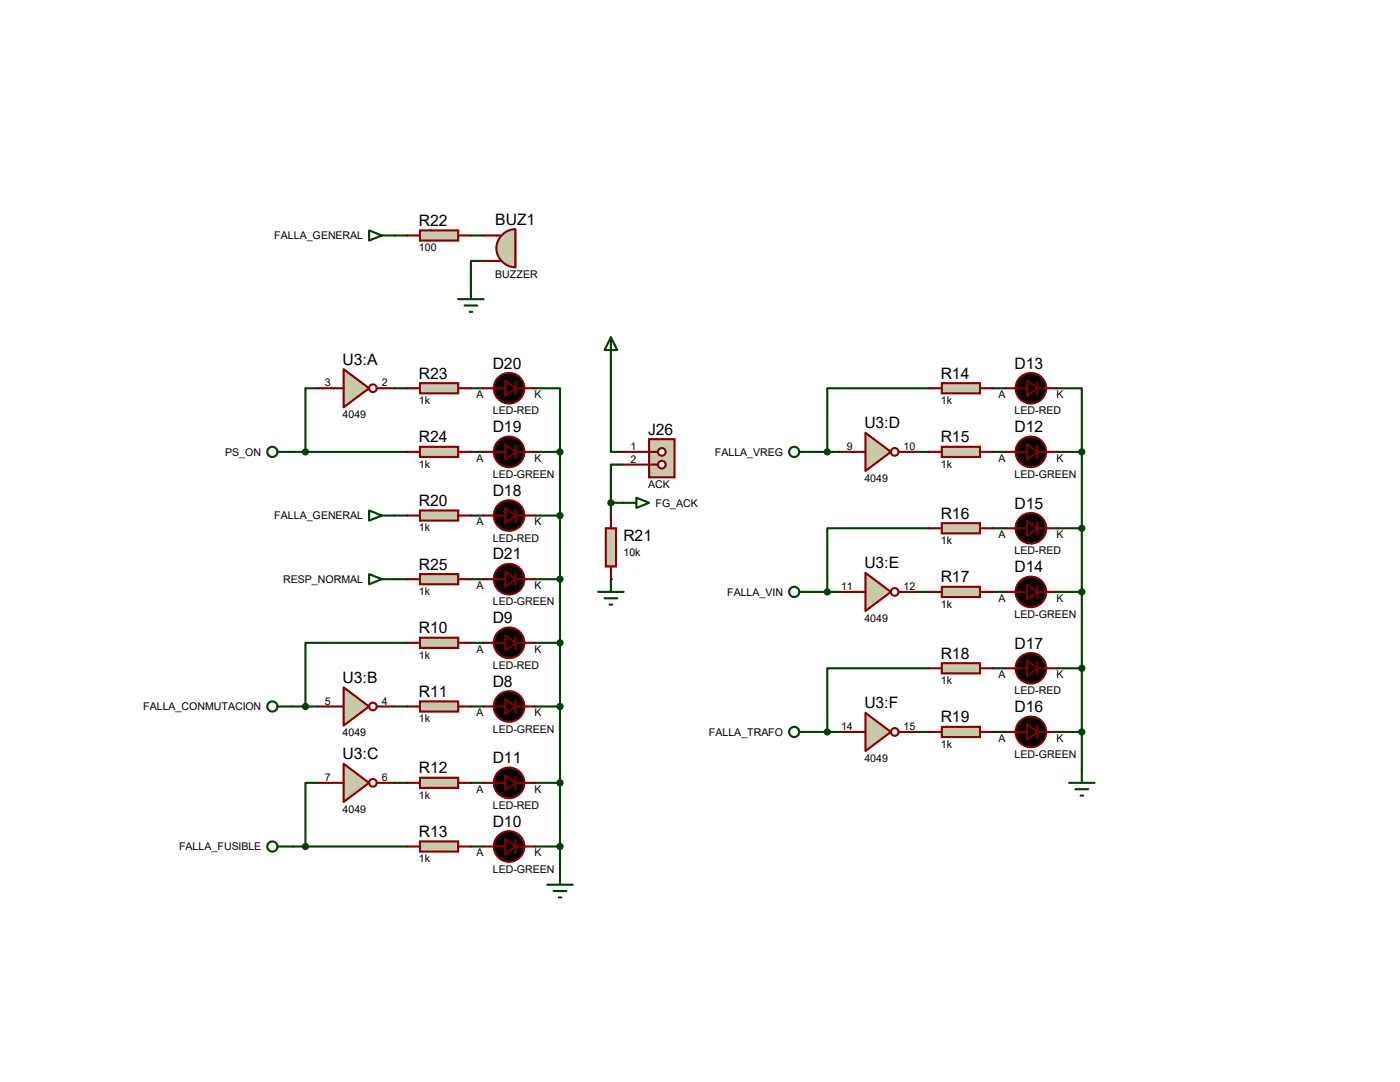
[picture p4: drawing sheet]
<svg xmlns="http://www.w3.org/2000/svg" width="279mm" height="216mm" viewBox="0 0 279 216" stroke-linecap="round" stroke-linejoin="round" font-family="sans-serif">
<g fill="none" stroke="#004000" stroke-width=".42">
<path d="M96.5 52.1h-2.5v5M63.5 77.5h-2.5v12.7M78.7 77.5h2.6M94 77.5h2.5M185.4 77.5h-20.3v12.7M198.1 77.5h2.6M210.8 77.5h5.1v12.7M58.4 90.2h22.9M94 90.2h2.5M162.6 90.2h5M182.9 90.2h2.5M198.1 90.2h2.6"/>
<path d="M210.8 90.2h5.1M215.9 90.2v63.5M162.6 118.1h5M182.9 118.1h2.5M185.4 105.4h-20.3v12.7M198.1 105.4h2.6M198.1 118.1h2.6M210.8 105.4h5.1M210.8 118.1h5.1M81.3 128.3h-20.3v12.7M94 128.3h2.5M185.4 133.3h-20.3v12.7"/>
<path d="M198.1 133.3h2.6M210.8 133.3h5.1M58.4 141h5.1M63.5 156.2h-2.5v12.7M78.7 141h2.6M78.7 156.2h2.6M94 141h2.5M94 156.2h2.5M106.7 141h5.1v15.2h-5.1M162.6 146h5M182.9 146h2.5M198.1 146h2.6"/>
<path d="M210.8 146h5.1M58.4 168.9h22.9M94 168.9h2.5"/>
</g>
<circle cx="121.9" cy="115.6" r=".21" fill="#004000"/>
<g fill="none" stroke="#004000" stroke-width=".42">
<path d="M78.7 47h2.6M94 47h2.5M106.7 77.5h5.1v12.7M121.9 72.4v17.8h2.6M106.7 90.2h5.1M111.8 90.2v50.8M124.5 92.7h-2.6v7.6M78.7 102.9h2.6M78.7 115.6h2.6M94 102.9h2.5M94 115.6h2.5M106.7 102.9h5.1"/>
<path d="M106.7 115.6h5.1M121.9 100.3h2.6M121.9 100.3v2.6M106.7 128.3h5.1M111.8 156.2v17.8M106.7 168.9h5.1"/>
</g>
<circle cx="101.6" cy="141" r="3" fill="#000" stroke="#800000" stroke-width=".42"/>
<path d="M102.9 139.7v2.5" fill="none" stroke="#800000" stroke-width=".38"/>
<path d="M96.5 141h4.3M102.9 141h3.8" fill="none" stroke="#800000" stroke-width=".42"/>
<path d="M100.8 139.4l2.1 1.6-2.1 1.5z" fill="#000" stroke="#800000" stroke-width=".38"/>
<path d="M83.8 127.3h7.6v2h-7.6z" fill="#c8c8aa" stroke="#800000" stroke-width=".42"/>
<path d="M81.3 128.3h2.5M91.4 128.3h2.6M96.5 128.3h4.3M102.9 128.3h3.8" fill="none" stroke="#800000" stroke-width=".42"/>
<circle cx="101.6" cy="128.3" r="3" fill="#000" stroke="#800000" stroke-width=".42"/>
<path d="M102.9 127v2.5" fill="none" stroke="#800000" stroke-width=".38"/>
<path d="M100.8 126.7l2.1 1.6-2.1 1.5z" fill="#000" stroke="#800000" stroke-width=".38"/>
<path d="M83.8 140h7.6v2h-7.6z" fill="#c8c8aa" stroke="#800000" stroke-width=".42"/>
<path d="M81.3 141h2.5M91.4 141h2.6" fill="none" stroke="#800000" stroke-width=".42"/>
<path d="M68.6 137.2l5.1 3.8-5.1 3.8z" fill="#c8c8aa" stroke="#800000" stroke-width=".42"/>
<g fill="none" stroke="#800000" stroke-width=".42">
<path d="M63.5 141h5.1M75.2 141h3.5M96.5 168.9h4.3M102.9 168.9h3.8"/>
<circle cx="74.4" cy="141" r=".76"/>
</g>
<circle cx="101.6" cy="168.9" r="3" fill="#000" stroke="#800000" stroke-width=".42"/>
<path d="M102.9 167.6v2.6" fill="none" stroke="#800000" stroke-width=".38"/>
<path d="M100.8 167.4l2.1 1.5-2.1 1.5z" fill="#000" stroke="#800000" stroke-width=".38"/>
<path d="M83.8 155.2h7.6v2h-7.6z" fill="#c8c8aa" stroke="#800000" stroke-width=".42"/>
<path d="M81.3 156.2h2.5M91.4 156.2h2.6M96.5 156.2h4.3M102.9 156.2h3.8" fill="none" stroke="#800000" stroke-width=".42"/>
<circle cx="101.6" cy="156.2" r="3" fill="#000" stroke="#800000" stroke-width=".42"/>
<path d="M102.9 154.9v2.6" fill="none" stroke="#800000" stroke-width=".38"/>
<path d="M100.8 154.7l2.1 1.5-2.1 1.5z" fill="#000" stroke="#800000" stroke-width=".38"/>
<path d="M83.8 167.9h7.6v2h-7.6z" fill="#c8c8aa" stroke="#800000" stroke-width=".42"/>
<path d="M81.3 168.9h2.5M91.4 168.9h2.6" fill="none" stroke="#800000" stroke-width=".42"/>
<path d="M68.6 152.4l5.1 3.8-5.1 3.8z" fill="#c8c8aa" stroke="#800000" stroke-width=".42"/>
<g fill="none" stroke="#800000" stroke-width=".42">
<path d="M200.7 90.2h4.3M207 90.2h3.8M63.5 156.2h5.1M75.2 156.2h3.5"/>
<circle cx="74.4" cy="156.2" r=".76"/>
</g>
<g fill="#004000" stroke="#004000" stroke-width=".42">
<circle cx="111.8" cy="141" r=".51"/>
<circle cx="111.8" cy="156.2" r=".51"/>
</g>
<circle cx="205.7" cy="90.2" r="3" fill="#000" stroke="#800000" stroke-width=".42"/>
<path d="M207 88.9v2.5" fill="none" stroke="#800000" stroke-width=".38"/>
<path d="M205 88.6l2 1.6-2 1.5z" fill="#000" stroke="#800000" stroke-width=".38"/>
<path d="M188 76.5h7.6v2h-7.6z" fill="#c8c8aa" stroke="#800000" stroke-width=".42"/>
<path d="M185.4 77.5h2.6M195.6 77.5h2.5M200.7 77.5h4.3M207 77.5h3.8" fill="none" stroke="#800000" stroke-width=".42"/>
<circle cx="205.7" cy="77.5" r="3" fill="#000" stroke="#800000" stroke-width=".42"/>
<path d="M207 76.2v2.5" fill="none" stroke="#800000" stroke-width=".38"/>
<path d="M205 75.9l2 1.6-2 1.5z" fill="#000" stroke="#800000" stroke-width=".38"/>
<path d="M188 89.2h7.6v2h-7.6z" fill="#c8c8aa" stroke="#800000" stroke-width=".42"/>
<path d="M185.4 90.2h2.6M195.6 90.2h2.5" fill="none" stroke="#800000" stroke-width=".42"/>
<path d="M172.7 86.4l5.1 3.8-5.1 3.8z" fill="#c8c8aa" stroke="#800000" stroke-width=".42"/>
<g fill="none" stroke="#800000" stroke-width=".42">
<path d="M167.6 90.2h5.1M179.3 90.2h3.6M200.7 118.1h4.3M207 118.1h3.8"/>
<circle cx="178.6" cy="90.2" r=".76"/>
</g>
<circle cx="205.7" cy="118.1" r="3" fill="#000" stroke="#800000" stroke-width=".42"/>
<path d="M207 116.8v2.6" fill="none" stroke="#800000" stroke-width=".38"/>
<path d="M205 116.6l2 1.5-2 1.5z" fill="#000" stroke="#800000" stroke-width=".38"/>
<path d="M188 104.4h7.6v2h-7.6z" fill="#c8c8aa" stroke="#800000" stroke-width=".42"/>
<path d="M185.4 105.4h2.6M195.6 105.4h2.5M200.7 105.4h4.3M207 105.4h3.8" fill="none" stroke="#800000" stroke-width=".42"/>
<circle cx="205.7" cy="105.4" r="3" fill="#000" stroke="#800000" stroke-width=".42"/>
<path d="M207 104.1v2.6" fill="none" stroke="#800000" stroke-width=".38"/>
<path d="M205 103.9l2 1.5-2 1.5z" fill="#000" stroke="#800000" stroke-width=".38"/>
<path d="M188 117.1h7.6v2h-7.6z" fill="#c8c8aa" stroke="#800000" stroke-width=".42"/>
<path d="M185.4 118.1h2.6M195.6 118.1h2.5" fill="none" stroke="#800000" stroke-width=".42"/>
<path d="M172.7 114.3l5.1 3.8-5.1 3.8z" fill="#c8c8aa" stroke="#800000" stroke-width=".42"/>
<g fill="none" stroke="#800000" stroke-width=".42">
<path d="M167.6 118.1h5.1M179.3 118.1h3.6M200.7 146h4.3M207 146h3.8"/>
<circle cx="178.6" cy="118.1" r=".76"/>
</g>
<circle cx="205.7" cy="146" r="3" fill="#000" stroke="#800000" stroke-width=".42"/>
<path d="M207 144.8v2.5" fill="none" stroke="#800000" stroke-width=".38"/>
<path d="M205 144.5l2 1.5-2 1.6z" fill="#000" stroke="#800000" stroke-width=".38"/>
<path d="M188 132.3h7.6v2.1h-7.6z" fill="#c8c8aa" stroke="#800000" stroke-width=".42"/>
<path d="M185.4 133.3h2.6M195.6 133.3h2.5M200.7 133.3h4.3M207 133.3h3.8" fill="none" stroke="#800000" stroke-width=".42"/>
<circle cx="205.7" cy="133.3" r="3" fill="#000" stroke="#800000" stroke-width=".42"/>
<path d="M207 132.1v2.5" fill="none" stroke="#800000" stroke-width=".38"/>
<path d="M205 131.8l2 1.5-2 1.6z" fill="#000" stroke="#800000" stroke-width=".38"/>
<path d="M188 145h7.6v2.1h-7.6z" fill="#c8c8aa" stroke="#800000" stroke-width=".42"/>
<path d="M185.4 146h2.6M195.6 146h2.5" fill="none" stroke="#800000" stroke-width=".42"/>
<path d="M172.7 142.2l5.1 3.8-5.1 3.9z" fill="#c8c8aa" stroke="#800000" stroke-width=".42"/>
<g fill="none" stroke="#800000" stroke-width=".42">
<path d="M167.6 146h5.1M179.3 146h3.6"/>
<circle cx="178.6" cy="146" r=".76"/>
</g>
<g fill="#004000" stroke="#004000" stroke-width=".42">
<circle cx="215.9" cy="133.3" r=".51"/>
<circle cx="215.9" cy="118.1" r=".51"/>
<circle cx="215.9" cy="105.4" r=".51"/>
<circle cx="215.9" cy="90.2" r=".51"/>
<circle cx="215.9" cy="146.1" r=".51"/>
<circle cx="165.1" cy="146" r=".51"/>
<circle cx="165.1" cy="118.1" r=".51"/>
<circle cx="165.1" cy="90.2" r=".51"/>
<circle cx="61" cy="141" r=".51"/>
<circle cx="61" cy="168.9" r=".51"/>
</g>
<g fill="none" stroke="#004000" stroke-width=".42">
<path d="M159.5 90.2h3.1M159.5 118.1h3.1M55.4 141h3M159.5 146h3.1M213.4 156.2h5M214.6 157.5h2.6M215.6 158.7h.6M215.9 153.7v2.5M55.4 168.9h3"/>
<circle cx="158.5" cy="90.2" r="1.02"/>
<circle cx="158.5" cy="118.1" r="1.02"/>
<circle cx="54.4" cy="141" r="1.02"/>
<circle cx="158.5" cy="146" r="1.02"/>
<circle cx="54.4" cy="168.9" r="1.02"/>
</g>
<path d="M100.2 46.9a3.8 3.8 0 0 1 2.7-1.2v7.6a3.8 3.8 0 0 1-3.5-2.3 3.8 3.8 0 0 1 .8-4.1z" fill="#c8c8aa" stroke="#800000" stroke-width=".42"/>
<path d="M96.5 52.1h3.6M96.5 47h3.6M96.5 90.2h4.3M102.9 90.2h3.8" fill="none" stroke="#800000" stroke-width=".42"/>
<path d="M73.7 46l2.5 1-2.5 1zM76.2 47h2.5M91.4 59.7h5.1M94 57.1v2.6M92.7 61h2.5M93.7 62.2h.5M127 99.3l2.5 1-2.5 1zM124.5 100.3h2.5" fill="none" stroke="#004000" stroke-width=".42"/>
<circle cx="101.6" cy="90.2" r="3" fill="#000" stroke="#800000" stroke-width=".42"/>
<path d="M102.9 88.9v2.5" fill="none" stroke="#800000" stroke-width=".38"/>
<path d="M100.8 88.6l2.1 1.6-2.1 1.5z" fill="#000" stroke="#800000" stroke-width=".38"/>
<path d="M83.8 76.5h7.6v2h-7.6z" fill="#c8c8aa" stroke="#800000" stroke-width=".42"/>
<path d="M81.3 77.5h2.5M91.4 77.5h2.6M96.5 77.5h4.3M102.9 77.5h3.8" fill="none" stroke="#800000" stroke-width=".42"/>
<circle cx="101.6" cy="77.5" r="3" fill="#000" stroke="#800000" stroke-width=".42"/>
<path d="M102.9 76.2v2.5" fill="none" stroke="#800000" stroke-width=".38"/>
<path d="M100.8 75.9l2.1 1.6-2.1 1.5z" fill="#000" stroke="#800000" stroke-width=".38"/>
<path d="M83.8 89.2h7.6v2h-7.6z" fill="#c8c8aa" stroke="#800000" stroke-width=".42"/>
<path d="M81.3 90.2h2.5M91.4 90.2h2.6" fill="none" stroke="#800000" stroke-width=".42"/>
<path d="M68.6 73.7l5.1 3.8-5.1 3.8z" fill="#c8c8aa" stroke="#800000" stroke-width=".42"/>
<g fill="none" stroke="#800000" stroke-width=".42">
<path d="M63.5 77.5h5.1M75.2 77.5h3.5"/>
<circle cx="74.4" cy="77.5" r=".76"/>
</g>
<g fill="none" stroke="#004000" stroke-width=".42">
<path d="M55.4 90.2h3M119.4 118.1h5.1M120.6 119.4h2.6M121.9 115.6v2.5M121.7 120.6h.5"/>
<circle cx="54.4" cy="90.2" r="1.02"/>
</g>
<circle cx="61" cy="90.2" r=".51" fill="#004000" stroke="#004000" stroke-width=".42"/>
<path d="M120.9 105.4h2v7.6h-2z" fill="#c8c8aa" stroke="#800000" stroke-width=".42"/>
<path d="M121.9 102.9v2.5M121.9 113v2.6" fill="none" stroke="#800000" stroke-width=".42"/>
<path d="M121.9 67.3l1.3 2.5h-2.6zM121.9 67.3v5.1" fill="none" stroke="#004000" stroke-width=".42"/>
<path d="M83.8 46h7.6v2h-7.6z" fill="#c8c8aa" stroke="#800000" stroke-width=".42"/>
<path d="M81.3 47h2.5M91.4 47h2.6" fill="none" stroke="#800000" stroke-width=".42"/>
<path d="M83.8 101.9h7.6v2h-7.6z" fill="#c8c8aa" stroke="#800000" stroke-width=".42"/>
<path d="M81.3 102.9h2.5M91.4 102.9h2.6M96.5 102.9h4.3M96.5 115.6h4.3M102.9 102.9h3.8M102.9 115.6h3.8" fill="none" stroke="#800000" stroke-width=".42"/>
<path d="M73.7 101.9l2.5 1-2.5 1zM76.2 102.9h2.5" fill="none" stroke="#004000" stroke-width=".42"/>
<g fill="#000" stroke="#800000" stroke-width=".42">
<circle cx="101.6" cy="115.6" r="3"/>
<circle cx="101.6" cy="102.9" r="3"/>
</g>
<path d="M102.9 101.6v2.5M102.9 114.3v2.5" fill="none" stroke="#800000" stroke-width=".38"/>
<path d="M100.8 101.3l2.1 1.6-2.1 1.5zM100.8 114l2.1 1.6-2.1 1.5z" fill="#000" stroke="#800000" stroke-width=".38"/>
<g fill="#004000" stroke="#004000" stroke-width=".42">
<circle cx="111.8" cy="90.2" r=".51"/>
<circle cx="111.8" cy="102.9" r=".51"/>
<circle cx="111.8" cy="128.3" r=".51"/>
</g>
<path d="M83.8 114.6h7.6v2h-7.6z" fill="#c8c8aa" stroke="#800000" stroke-width=".42"/>
<path d="M81.3 115.6h2.5M91.4 115.6h2.6" fill="none" stroke="#800000" stroke-width=".42"/>
<g fill="#004000" stroke="#004000" stroke-width=".42">
<circle cx="111.8" cy="115.6" r=".51"/>
<circle cx="111.8" cy="168.9" r=".51"/>
</g>
<path d="M73.7 114.6l2.5 1-2.5 1zM76.2 115.6h2.5M109.2 176.5h5.1M110.5 177.8h2.5M111.5 179.1h.5M111.8 174v2.5" fill="none" stroke="#004000" stroke-width=".42"/>
<path d="M129.5 87.6h5.1v7.6h-5.1z" fill="#c8c8aa" stroke="#800000" stroke-width=".42"/>
<path d="M129.5 90.2h1.8" fill="none" stroke="#800000" stroke-width=".42"/>
<circle cx="132.1" cy="90.2" r=".76" fill="#fff" stroke="#800000" stroke-width=".42"/>
<path d="M129.5 92.7h1.8" fill="none" stroke="#800000" stroke-width=".42"/>
<circle cx="132.1" cy="92.7" r=".76" fill="#fff" stroke="#800000" stroke-width=".42"/>
<path d="M124.5 90.2h5M124.5 92.7h5" fill="none" stroke="#800000" stroke-width=".42"/>
<circle cx="121.9" cy="100.3" r=".51" fill="#004000" stroke="#004000" stroke-width=".42"/>
<g font-size="3.1">
<text x="83.6" y="45.1">R22</text>
<text x="98.8" y="44.8">BUZ1</text>
<text x="68.4" y="72.8">U3:A</text>
<text x="83.6" y="75.6">R23</text>
<text x="98.3" y="73.5">D20</text>
<text x="187.7" y="75.6">R14</text>
<text x="202.5" y="73.5">D13</text>
<text x="83.6" y="88.3">R24</text>
<text x="98.3" y="86.2">D19</text>
<text x="129.3" y="86.7">J26</text>
<text x="172.5" y="85.5">U3:D</text>
<text x="187.7" y="88.3">R15</text>
<text x="202.5" y="86.2">D12</text>
<text x="83.6" y="101">R20</text>
<text x="98.3" y="98.9">D18</text>
<text x="202.5" y="101.5">D15</text>
<text x="187.7" y="103.5">R16</text>
<text x="83.6" y="113.7">R25</text>
<text x="98.3" y="111.6">D21</text>
<text x="124.4" y="108">R21</text>
<text x="172.5" y="113.4">U3:E</text>
<text x="187.7" y="116.2">R17</text>
<text x="202.5" y="114.2">D14</text>
<text x="98.3" y="124.3">D9</text>
<text x="83.6" y="126.4">R10</text>
<text x="187.7" y="131.4">R18</text>
<text x="202.5" y="129.4">D17</text>
<text x="68.4" y="136.3">U3:B</text>
<text x="98.3" y="137">D8</text>
<text x="83.6" y="139.1">R11</text>
<text x="172.5" y="141.4">U3:F</text>
<text x="202.5" y="142.1">D16</text>
<text x="187.7" y="144.1">R19</text>
<text x="68.4" y="151.5">U3:C</text>
<text x="83.6" y="154.3">R12</text>
<text x="98.3" y="152.3">D11</text>
<text x="83.6" y="167">R13</text>
<text x="98.3" y="165">D10</text>
</g>
<g font-size="2.1">
<text x="54.7" y="47.8">FALLA_GENERAL</text>
<text x="83.6" y="50.2">100</text>
<text x="98.8" y="55.5">BUZZER</text>
<text x="64.9" y="77.1">3</text>
<text x="76.2" y="77.1">2</text>
<text x="68.4" y="83.4">4049</text>
<text x="83.6" y="80.6">1k</text>
<text x="95.1" y="79.4">A</text>
<text x="98.3" y="82.7">LED-RED</text>
<text x="106.7" y="79.4">K</text>
<text x="187.7" y="80.6">1k</text>
<text x="199.3" y="79.4">A</text>
<text x="202.5" y="82.7">LED-RED</text>
<text x="210.8" y="79.4">K</text>
<text x="125.8" y="89.8">1</text>
<text x="169" y="89.8">9</text>
<text x="180.3" y="89.8">10</text>
<text x="45" y="90.9">PS_ON</text>
<text x="83.6" y="93.3">1k</text>
<text x="95.1" y="92.1">A</text>
<text x="98.3" y="95.4">LED-GREEN</text>
<text x="106.7" y="92.1">K</text>
<text x="125.8" y="92.3">2</text>
<text x="142.7" y="90.9">FALLA_VREG</text>
<text x="187.7" y="93.3">1k</text>
<text x="199.3" y="92.1">A</text>
<text x="202.5" y="95.4">LED-GREEN</text>
<text x="210.8" y="92.1">K</text>
<text x="129.3" y="97.4">ACK</text>
<text x="130.8" y="101.1">FG_ACK</text>
<text x="172.5" y="96.1">4049</text>
<text x="54.7" y="103.6">FALLA_GENERAL</text>
<text x="83.6" y="106">1k</text>
<text x="95.1" y="104.8">A</text>
<text x="106.7" y="104.8">K</text>
<text x="199.3" y="107.4">A</text>
<text x="210.8" y="107.4">K</text>
<text x="98.3" y="108.1">LED-RED</text>
<text x="124.4" y="111">10k</text>
<text x="187.7" y="108.6">1k</text>
<text x="202.5" y="110.6">LED-RED</text>
<text x="56.5" y="116.3">RESP_NORMAL</text>
<text x="83.6" y="118.7">1k</text>
<text x="95.1" y="117.5">A</text>
<text x="106.7" y="117.5">K</text>
<text x="145.1" y="118.9">FALLA_VIN</text>
<text x="167.9" y="117.7">11</text>
<text x="180.3" y="117.7">12</text>
<text x="98.3" y="120.8">LED-GREEN</text>
<text x="172.5" y="124.1">4049</text>
<text x="187.7" y="121.3">1k</text>
<text x="199.3" y="120.1">A</text>
<text x="202.5" y="123.3">LED-GREEN</text>
<text x="210.8" y="120.1">K</text>
<text x="83.6" y="131.4">1k</text>
<text x="95.1" y="130.2">A</text>
<text x="106.7" y="130.2">K</text>
<text x="98.3" y="133.5">LED-RED</text>
<text x="187.7" y="136.5">1k</text>
<text x="199.3" y="135.3">A</text>
<text x="210.8" y="135.3">K</text>
<text x="28.6" y="141.7">FALLA_CONMUTACION</text>
<text x="64.9" y="140.6">5</text>
<text x="76.2" y="140.6">4</text>
<text x="95.1" y="142.9">A</text>
<text x="106.7" y="142.9">K</text>
<text x="202.5" y="138.6">LED-RED</text>
<text x="68.4" y="146.9">4049</text>
<text x="83.6" y="144.1">1k</text>
<text x="98.3" y="146.2">LED-GREEN</text>
<text x="141.5" y="146.8">FALLA_TRAFO</text>
<text x="167.9" y="145.7">14</text>
<text x="180.3" y="145.7">15</text>
<text x="187.7" y="149.2">1k</text>
<text x="199.3" y="148">A</text>
<text x="210.8" y="148">K</text>
<text x="64.9" y="155.8">7</text>
<text x="76.2" y="155.8">6</text>
<text x="172.5" y="152">4049</text>
<text x="202.5" y="151.3">LED-GREEN</text>
<text x="83.6" y="159.4">1k</text>
<text x="95.1" y="158.2">A</text>
<text x="98.3" y="161.4">LED-RED</text>
<text x="106.7" y="158.2">K</text>
<text x="68.4" y="162.2">4049</text>
<text x="35.7" y="169.7">FALLA_FUSIBLE</text>
<text x="83.6" y="172.1">1k</text>
<text x="95.1" y="170.9">A</text>
<text x="106.7" y="170.9">K</text>
<text x="98.3" y="174.1">LED-GREEN</text>
</g>
</svg>
